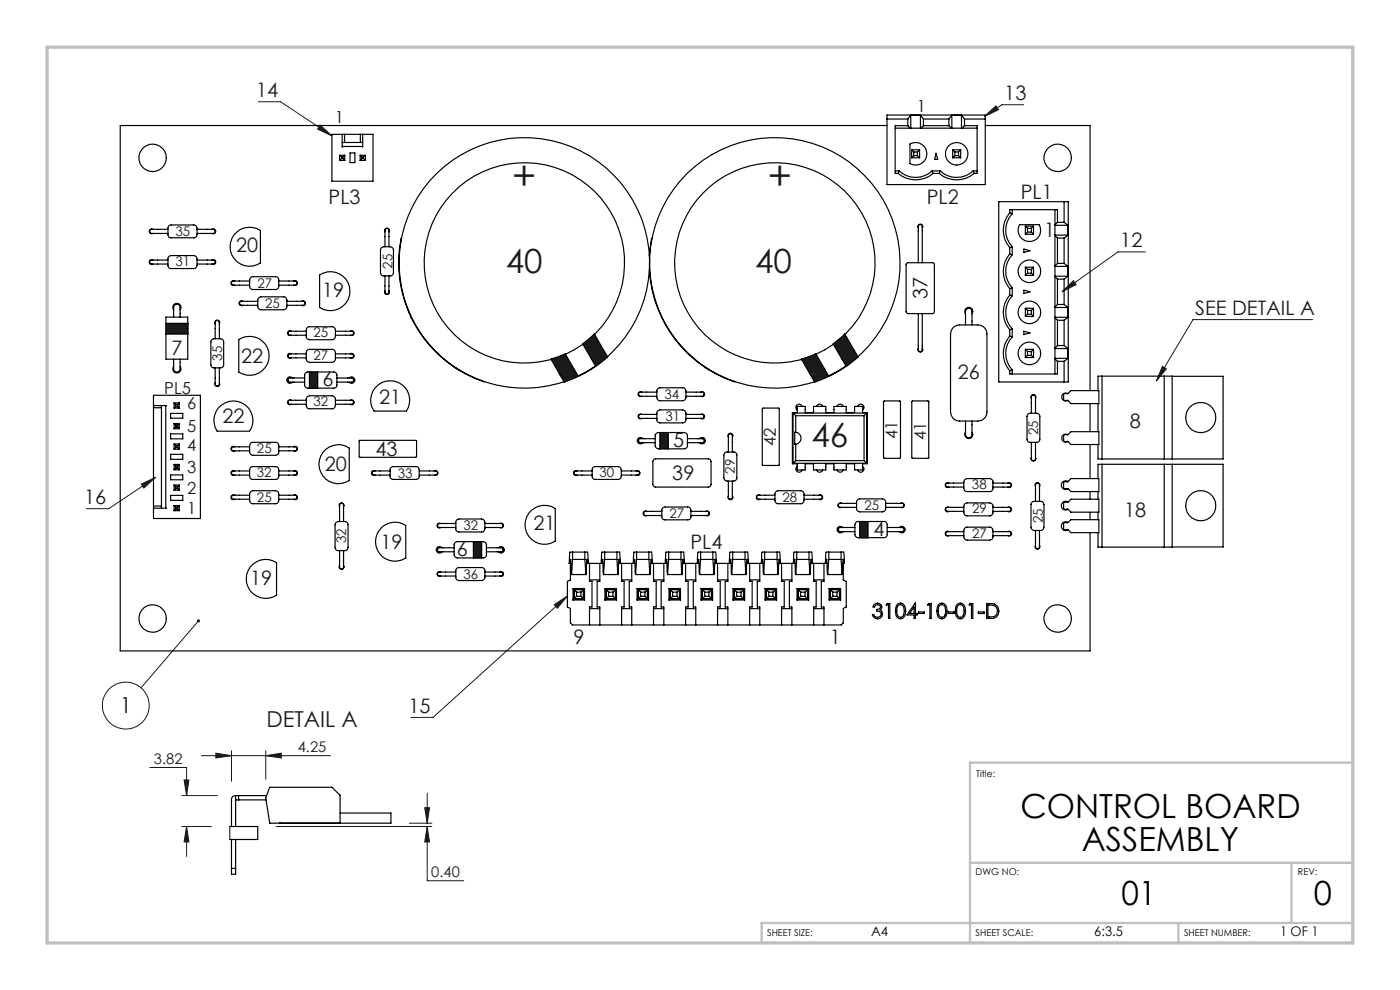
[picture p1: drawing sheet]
<svg xmlns="http://www.w3.org/2000/svg" width="297mm" height="210mm" viewBox="0 0 297 210" stroke-linecap="round" stroke-linejoin="round" font-family="sans-serif">
<g fill="none" stroke="#191924" stroke-width=".21">
<path d="M35.2 68.6h4.7v2.2h-4.7zM37 69.7h1M37.2 69.4l.7 .7M37.5 69.2v1M37.9 69.4l-.7 .7M65.7 78.9h1.7v3.5h-1.7zM66 80.6h1M66.1 80.3l.8 .7M66.5 80.1v1M66.9 80.3l-.8 .7M140 91.7h1.7v3.5h-1.7zM140.4 93.5h1"/>
<path d="M140.5 93.1l.7 .7M140.9 93v1M141.2 93.1l-.7 .7M100.4 114.9h1.8v3.4h-1.8zM100.8 116.6h1M101 116.3l.7 .7M101.3 116.1v1M101.7 116.3l-.7 .7M182.4 110.6h1.7v3.5h-1.7zM182.7 112.4h1.1M182.9 112l.7 .7M183.3 111.8v1"/>
<path d="M183.6 112l-.7 .7"/>
</g>
<path d="M37.5 70.8v-2.2M65.7 80.6h1.7M66.5 82.3v-3.4M140 93.5h1.8M140.9 95.2v-3.5M100.5 116.6h1.7M101.3 114.9v3.4M182.4 112.3h1.7M183.3 114.1v-3.5" fill="none" stroke="#191924" stroke-width=".21" stroke-dasharray="15.2 1.3 1.3 1.3"/>
<path d="M35.2 69.7h4.7" fill="none" stroke="#191924" stroke-width=".21" stroke-dasharray="15.2 1.3 1.3 1.3" stroke-dashoffset="14.8"/>
<g fill="#c0c0c0">
<path d="M9.8 105a.2 .2 0 0 1 .4 0 .2 .2 0 0 1-.4 0zM148.3 10a.2 .2 0 0 1 .4 0 .2 .2 0 0 1-.4 0zM286.8 105a.2 .2 0 0 1 .4 0 .2 .2 0 0 1-.4 0zM148.3 200a.2 .2 0 0 1 .4 0 .2 .2 0 0 1-.4 0z"/>
<path d="M9.8 155a.2 .2 0 0 1 .4 0 .2 .2 0 0 1-.4 0zM286.8 155a.2 .2 0 0 1 .4 0 .2 .2 0 0 1-.4 0zM9.8 105a.2 .2 0 0 1 .4 0 .2 .2 0 0 1-.4 0zM286.8 105a.2 .2 0 0 1 .4 0 .2 .2 0 0 1-.4 0zM9.8 55a.2 .2 0 0 1 .4 0 .2 .2 0 0 1-.4 0zM286.8 55a.2 .2 0 0 1 .4 0 .2 .2 0 0 1-.4 0zM48.3 10a.17 .17 0 0 1 .3 0 .17 .17 0 0 1-.3 0zM48.3 200a.17 .17 0 0 1 .3 0 .17 .17 0 0 1-.3 0zM98.3 10a.2 .2 0 0 1 .4 0 .2 .2 0 0 1-.4 0zM98.3 200a.2 .2 0 0 1 .4 0 .2 .2 0 0 1-.4 0zM148.3 10a.2 .2 0 0 1 .4 0 .2 .2 0 0 1-.4 0zM148.3 200a.2 .2 0 0 1 .4 0 .2 .2 0 0 1-.4 0zM198.3 10a.17 .17 0 0 1 .3 0 .17 .17 0 0 1-.3 0zM198.3 200a.17 .17 0 0 1 .3 0 .17 .17 0 0 1-.3 0zM248.3 10a.2 .2 0 0 1 .4 0 .2 .2 0 0 1-.4 0zM248.3 200a.2 .2 0 0 1 .4 0 .2 .2 0 0 1-.4 0z"/>
</g>
<path d="M287 161.8h-81.2v38.2M205.8 183h81.2M250 195.8v4.2M274 183v12.8M287 195.8h-125.4v4.2" fill="none" stroke="#c0c0c0" stroke-width=".5"/>
<path d="M10 10h277v190h-277z" fill="none" stroke="#c0c0c0" stroke-width=".7"/>
<path d="M170 76.2l1.9 3.3 3.1-1.2-1.9-3.2zM171.9 79.5l.9 1.6 3-1.3-.8-1.5zM178.6 76.2l.9 1.5 2.5-2-.8-1.5zM176.7 72.9l1.9 3.3 2.6-2-2-3.4zM116.9 76.2l1.9 3.3 3-1.2-1.9-3.2zM123.6 72.9l1.9 3.3 2.5-2-1.9-3.4zM125.5 76.2l.9 1.5 2.5-2-.9-1.5zM118.8 79.5l.9 1.6 3-1.3-.9-1.5zM65.7 78.9v3.5h1.7v-3.5zM35.2 68.6v2.2h4.7v-2.2zM100.4 114.9v3.4h1.8v-3.4zM140 91.7v3.5h1.7v-3.5zM182.4 110.6v3.5h1.7v-3.5z" fill-rule="evenodd" fill="#191924"/>
<g fill="none" stroke="#191924" stroke-width=".21">
<path d="M54.8 21.6h4.7l10.9 7.2M67.9 26.6l2.5 2.2-3-1.4zM208.8 24.7l2.5-2.2 .5 .8zM217.2 22.2h-4.7l-3.7 2.5M243 53.4h-5.8l-11.9 8.5M225.3 61.9l2.4-2.4 .6 .9zM246.6 77.7l.8 .5-2.1 2.6zM278.4 67.8h-25.3l-7.8 13M30 102.7l3-1.4-2.5 2.2zM33 101.3l-9.9 6.6h-4.8M42.1 131.7l-12.2 14.2M117.6 128.3l2.8-1.9-2.1 2.6z"/>
<path d="M120.4 126.4l-28.5 25.8h-4.8M45.8 159.8l3.3 .5-3.3 .5zM49.1 159.3v6.4M56.4 159.3v6M31.8 162.8h7.8v6M38.6 175.3h6.2M38.6 168.8h7.5M39.1 165.4h1l-.5 3.4zM39.6 175.3l.5 3.3h-1zM39.6 175.3v6.4M42.8 160.3h27.3M56.4 160.3l3.3-.5v1z"/>
<path d="M58.6 175.3h33M86.8 174.6h4.8M90.1 171.3h1l-.5 3.3zM90.6 175.3l.5 3.3h-1zM90.6 175.3v11.5h7.8M90.6 168.3v6.3"/>
<circle cx="26.7" cy="149.7" r="5"/>
</g>
<g fill="#191924">
<path d="M41.9 131.4l.4 .1-.2 .2 .2-.2a.33 .33 0 0 1 0 .5 .33 .33 0 0 1-.5-.1 .33 .33 0 0 1 .1-.5z"/>
<path d="M225.3 61.9l2.4-2.4 .6 .9zM67.9 26.6l2.5 2.2-3-1.4zM208.8 24.7l2.5-2.2 .5 .8zM117.6 128.3l2.8-1.9-2.1 2.6zM30 102.7l3-1.4-2.5 2.2zM246.6 77.7l.8 .5-2.1 2.6z"/>
<path d="M39.6 175.3l.5 3.3h-1zM39.1 165.4h1l-.5 3.4zM56.4 160.3l3.3-.5v1zM45.8 159.8l3.3 .5-3.3 .5zM90.1 171.3h1l-.5 3.3zM90.6 175.3l.5 3.3h-1z"/>
</g>
<g fill="none" stroke="#000" stroke-width=".25">
<path d="M70.4 28.5h8.7v9.9h-8.7zM72 32.9v1.1M72 32.9h1.1M72 32.9l.5 .5M72 34h1.1M72.5 33.4h.2M72.5 33.6l-.5 .4M72.5 33.6h.2M72.5 33.4v.2M72.6 28.5v2.7M72.6 30.2h4.3M72.6 31.1h4.3"/>
<path d="M72.7 33.6l.4 .4M72.7 33.4v.2M73.1 28.5v1.7M73.1 32.9l-.4 .5M73.1 32.9v1.1M74.3 32.4h1v2.1h-1zM76.4 32.9v1.1M76.4 32.9l.4 .5M76.4 32.9h1.1M76.4 34h1.1M76.4 28.5v1.7M76.8 33.6l-.4 .4"/>
<path d="M76.8 33.4h.3M76.8 33.6h.3M76.8 33.4v.2M76.9 28.5v2.7M77.1 33.6l.4 .4M77.1 33.4v.2M77.5 32.9v1.1M77.5 32.9l-.4 .5M188.2 25.3h4.4M188.2 24.4h20.8v14.7h-20.8zM188.2 26.6h-162.7v111.5h205.7v-25.1M189.9 27.2h17.4"/>
<path d="M189.9 36.3h.8M190.5 36.8a5.7 5.7 0 0 0 7.4 0M190.7 36.3a5.1 5.1 0 0 0 7 0M190.7 36.3l-.2 .5M192.6 26.7h-2.7v10.1h.6M192.6 25.3v1.4M192.6 26.7l.5 .5M193 30.5a2.4 2.4 0 0 1 3.6 2.1 2.4 2.4 0 0 1-3.6 2.1zM193.2 24.4l-.6 .9M193.2 24.4v2.8M193.2 24.4h2.1M193.4 33.5h1.7"/>
<path d="M193.4 31.8l.5 .4M193.4 31.8v1.7M193.4 31.8h1.7M193.9 32.2h.7M193.9 33h.7M193.9 33l-.5 .5M193.9 32.2v.8M194.6 33l.5 .5M194.6 32.2v.8M195.1 31.8l-.5 .4M195.1 31.8v1.7M195.3 24.4v2.8"/>
<path d="M195.3 24.4l.6 .9M195.9 26.7h5.4M195.9 25.3h5.4M195.9 25.3v1.4M195.9 26.7l-.6 .5M197.7 36.3h1.8M197.7 36.3l.2 .5M197.9 36.8h1.3M198.6 32.5l.3 1.3h-.6zM199.2 36.8a5.7 5.7 0 0 0 7.5 0M199.5 36.3a5.1 5.1 0 0 0 6.9 0M199.5 36.3l-.3 .5"/>
<path d="M201.3 25.3v1.4M201.3 26.7l.6 .5M201.9 24.4v2.8M201.9 24.4l-.6 .9M201.9 24.4h2.1M202.1 31.8l.5 .4M202.1 33.5h1.7M202.1 31.8h1.7M202.1 31.8v1.7M202.6 32.2v.8M202.6 32.2h.7M202.6 33h.7"/>
<path d="M202.6 33l-.5 .5M203.3 32.2v.8M203.3 33l.5 .5M203.8 31.8l-.5 .4M203.8 31.8v1.7M204 24.4v2.8M204 24.4l.6 .9M204.6 26.7l-.6 .5M204.6 26.7h2.7v10.1h-.6M204.6 25.3v1.4M204.6 25.3h4.4M206.4 36.3l.3 .5"/>
<path d="M206.4 36.3h.9M209 26.6h22.2v56.3M32.5 55.2a.52 .52 0 0 0-.9 .4 .52 .52 0 0 0 .9 .4M32.5 48.6a.53 .53 0 0 0-.9 .5 .53 .53 0 0 0 .9 .4M35.6 48.6h-3a.53 .53 0 0 0-.9 .5 .53 .53 0 0 0 .9 .4h3M35.6 55.2h-3a.48 .48 0 0 0-.8 .2 .48 .48 0 0 0 .4 .6h3.4M35.8 47.9l.4-.2h4.9a1 1 0 0 1 .7 1.4v.7a.66 .66 0 0 1-.7 .6h-4.8a.97 .97 0 0 1-.7-1.3v-.8zM35.8 54.4l.5-.2h4.8a1.05 1.05 0 0 1 .7 1.4v.7a.73 .73 0 0 1-.7 .7h-4.8a1 1 0 0 1-.7-1.4v-.8zM41.8 48.6h2.7a.78 .78 0 0 1 1.1 .6 1.98 1.98 0 0 1-1.6 .3h-2.2M41.8 55.2h2.9a.67 .67 0 0 1 .9 .6l-.4 .2h-3.4M44.9 48.6a.53 .53 0 0 1 .9 .5 .53 .53 0 0 1-.9 .4M44.9 55.2a.52 .52 0 0 1 .9 .4 .52 .52 0 0 1-.9 .4"/>
<path d="M49.6 49.8a4.2 4.2 0 0 1 5.6-.9v6.9a4.2 4.2 0 0 1-5.3-.6 4.2 4.2 0 0 1-.3-5.4zM49.8 59.6a.53 .53 0 0 0-.8 .5 .53 .53 0 0 0 .8 .4M53 59.6h-2.9a.67 .67 0 0 0-1 .6l.4 .3h3.5M53.2 58.9l.3-.2h5a.95 .95 0 0 1 .6 1.3v.7a.64 .64 0 0 1-.6 .7h-4.8a1.02 1.02 0 0 1-.7-1.4v-.6zM59.1 59.6h3.1a.53 .53 0 0 1 .8 .5 .53 .53 0 0 1-.8 .4h-3.1M62.3 59.6a.53 .53 0 0 1 .8 .5 .53 .53 0 0 1-.8 .4M67.8 58.3a4.1 4.1 0 0 1 6.4 3.5 4.1 4.1 0 0 1-6.4 3.4zM80.8 52.7a2.7 2.7 0 0 1 2.6 0l.1 5.1a1 1 0 0 1-1.4 .7h-.6a.7 .7 0 0 1-.8-.7zM81.7 58.5v3.1a.47 .47 0 0 0 .2 .7 .47 .47 0 0 0 .6-.4v-3.4M81.7 52.3v-2.8a.71 .71 0 0 1 .6-1l.2 .4v3.4M81.7 49.2a.52 .52 0 0 1 .4-.8 .52 .52 0 0 1 .4 .8M85.2 50.5a26.3 26.3 0 0 0 17.6 30.5"/>
<path d="M137.8 57.3a26.4 26.4 0 0 0 18.1 23.7M138.3 50.5l-.5 3.7M192.3 55.9l.2-.2 5.6 .1 .1 10.4-.2 .3h-5.3l-.4-.2zM194.8 55.7v-7.4a.47 .47 0 0 1 .4-.7 .47 .47 0 0 1 .5 .7v7.4M194.8 48.3a.5 .5 0 0 1 .4-.8 .5 .5 0 0 1 .5 .8M211.9 42.8h14.7v38.2h-14.7zM214.2 45.1a5.6 5.6 0 0 0 0 7.4M214.2 53.9a5.6 5.6 0 0 0 0 7.3M214.2 45.1v-.6h10.1v2.7M214.2 52.5v1.4M214.2 45.1l.5 .3M214.2 53.9l.5 .1"/>
<path d="M214.7 54a5.2 5.2 0 0 0 0 7.1M214.7 45.4a5.1 5.1 0 0 0 0 6.9M214.7 44.5v.9M214.7 52.3v1.7M214.7 52.3l-.5 .2M216.3 47.7h4.2a2.4 2.4 0 0 1-2.1 3.5 2.4 2.4 0 0 1-2.1-3.5zM217.2 52.8l1.3 .4-1.3 .3zM217.5 48v1.7M217.5 56.7v1.7M217.5 56.7l.5 .4M217.5 56.7h1.8M217.5 48l.5 .4"/>
<path d="M217.5 48h1.8M217.5 58.4h1.8M217.5 49.7h1.8M218 48.4v.8M218 57.1v.9M218 58h.8M218 57.1h.8M218 58l-.5 .4M218 49.2h.8M218 48.4h.8M218 49.2l-.5 .5M218.8 48.4v.8"/>
<path d="M218.8 57.1v.9M218.8 58l.5 .4M218.8 49.2l.5 .5M219.3 48v1.7M219.3 56.7v1.7M219.3 56.7l-.5 .4M219.3 48l-.5 .4M223.8 44.5v34.8M223.8 49.9l.5 .6M223.8 49.9h2.8M223.8 56.5h2.8M223.8 58.7l.5 .5"/>
<path d="M223.8 58.6h2.8M223.8 47.8h2.8M224.3 47.2h1.4M224.3 50.5v5.4M224.3 59.2v5.4M224.3 50.5h1.4M224.3 55.9l-.5 .5M224.3 55.9h1.4M224.3 59.2h1.4M224.3 47.2l-.5 .5M225.7 42.8v4.4M225.7 50.5v5.4"/>
<path d="M225.7 59.2v5.4M225.7 55.9l.9 .6M225.7 47.2l.9 .6M226.6 47.8v2.1M226.6 56.5v2.1M226.6 58.6l-.9 .6M226.6 49.9l-.9 .6M35.2 68.6h4.7v2.2h-4.7M36.8 76.2v1.4a1.05 1.05 0 0 0 .7 1.3 1.2 1.2 0 0 0 .7-1.5v-1.2M36.8 67.3v-1.5a1.05 1.05 0 0 1 .7-1.3 1.2 1.2 0 0 1 .7 1.5v1.3M36.8 77.7a.86 .86 0 0 0 .1 1.2 .86 .86 0 0 0 1.2 0 .86 .86 0 0 0 .1-1.2M36.8 65.7a.86 .86 0 0 1 .1-1.1 .86 .86 0 0 1 1.2 0 .86 .86 0 0 1 .1 1.1"/>
<path d="M39.8 68.6v-1.3h-4.6v8.9h4.6v-5.4M44.9 72.1l.5-.2a2.26 2.26 0 0 1 2 .4v5.1a.95 .95 0 0 1-1.3 .6h-.7a.64 .64 0 0 1-.7-.6v-5zM45.6 78v3.1a.53 .53 0 0 0 .5 .8 .53 .53 0 0 0 .4-.8v-3.1M45.6 71.9v-2.7a.82 .82 0 0 1 .6-1.2 2.11 2.11 0 0 1 .3 1.7v2.2M45.6 68.7a.53 .53 0 0 1 .5-.8 .53 .53 0 0 1 .4 .8M50.7 72a4.1 4.1 0 0 1 6.4 3.5 4.1 4.1 0 0 1-6.4 3.4zM51.5 63.9a.5 .5 0 0 0-.8 .4 .5 .5 0 0 0 .8 .5M54.7 63.9h-3.1a.47 .47 0 0 0-.7 .2 .47 .47 0 0 0 .4 .7h3.4M54.9 63.2l.3-.2h5a1 1 0 0 1 .7 1.3v.7a.69 .69 0 0 1-.7 .7h-4.8a1 1 0 0 1-.7-1.4v-.8zM60.9 63.9h3a.52 .52 0 0 1 .8 .4 .52 .52 0 0 1-.8 .5h-3M61.8 75.1a.52 .52 0 0 0-.8 .4 .52 .52 0 0 0 .8 .4M61.8 70.3a.52 .52 0 0 0-.8 .4 .52 .52 0 0 0 .8 .4"/>
<path d="M64 63.9a.5 .5 0 0 1 .8 .4 .5 .5 0 0 1-.8 .5M65 75.1h-3.1a.5 .5 0 0 0-.7 .1 .5 .5 0 0 0 .1 .7h3.7M65 70.3h-3.1a.5 .5 0 0 0-.7 .1 .5 .5 0 0 0 .1 .7h3.7M65.2 74.3l.3-.2h4.9a1.05 1.05 0 0 1 .8 1.4v.7a.72 .72 0 0 1-.8 .7h-4.7a1 1 0 0 1-.7-1.4v-.8zM65.2 69.5l.3-.2h4.9a1.05 1.05 0 0 1 .8 1.4v.7a.72 .72 0 0 1-.8 .7h-4.7a1 1 0 0 1-.7-1.4v-.8zM65.7 78.9v3.5h1.7v-3.5M71.2 75.1h2.8a.76 .76 0 0 1 1 .4 .9 .9 0 0 1-1.2 .4h-2.6M71.2 70.3h2.8a.76 .76 0 0 1 1 .4 .9 .9 0 0 1-1.2 .4h-2.6M74.3 75.1a.52 .52 0 0 1 .8 .4 .52 .52 0 0 1-.8 .4M74.3 70.3a.52 .52 0 0 1 .8 .4 .52 .52 0 0 1-.8 .4M81.7 61.7a.5 .5 0 0 0 .4 .8 .5 .5 0 0 0 .4-.8M87.2 67.3l-.1 .1"/>
<path d="M96.3 77.8l1.1 .8M116.9 76.2l3-1.1 2.8 4.7-3 1.3zM123.6 72.9l2.5-2.1 2.8 4.9-2.5 2zM123.6 73l-1.8 1.2-1.8 .9M126.1 70.9a21.3 21.3 0 0 0-5.9-34.4 21.3 21.3 0 0 0-30.2 17.5 21.3 21.3 0 0 0 26.9 22.3M126.3 77.6l-3.7 2.2M126.4 77.7l-3.7 2.1M128.9 75.7a26.6 26.6 0 0 0-5.9-43.8 26.6 26.6 0 0 0-38.3 22.1 26.6 26.6 0 0 0 34.9 27M140.4 67.3l-.1 .1M149.4 77.8l1.2 .8M170 76.2l3.1-1.1 2.7 4.7-3 1.3zM176.7 72.9l2.5-2.1 2.8 4.9-2.5 2z"/>
<path d="M176.8 73l-1.8 1.2-1.9 .9M179.3 70.9a21.3 21.3 0 0 0-5.9-34.4 21.3 21.3 0 0 0-30.2 17.5 21.3 21.3 0 0 0 26.9 22.3M179.5 77.6l-3.7 2.2M179.5 77.7l-3.7 2.1M182 75.7a26.6 26.6 0 0 0-6-43.8 26.6 26.6 0 0 0-38.2 22.1 26.6 26.6 0 0 0 35 27M194.8 66.5v7.4a.47 .47 0 0 0 .4 .7 .47 .47 0 0 0 .5-.7v-7.4M194.8 73.9a.5 .5 0 0 0 .4 .8 .5 .5 0 0 0 .5-.8M202.2 69.5a3.5 3.5 0 0 1 2.6-.6h1.8a2.18 2.18 0 0 1 2.8 1.9v16.6a2.18 2.18 0 0 1-2.8 1.9h-2.1a2.19 2.19 0 0 1-2.9-1.9v-16.6l.2-.7zM204.8 68.9v-2a1.26 1.26 0 0 1 .7-1.5 1.07 1.07 0 0 1 .7 1.3v2.2M204.8 66.6a.86 .86 0 0 1 .1-1.2 .86 .86 0 0 1 1.2 0 .86 .86 0 0 1 .1 1.2M214.2 62.6a5.6 5.6 0 0 0 0 7.3M214.2 71.3a5.6 5.6 0 0 0 0 7.4"/>
<path d="M214.2 61.2v1.4M214.2 69.9v1.4M214.2 62.6l.5 .2M214.2 71.3l.5 .2M214.7 62.8a5.1 5.1 0 0 0 0 6.9M214.7 71.5a5.1 5.1 0 0 0 0 6.9M214.7 61.1v1.7M214.7 69.7v1.8M214.7 78.4v.9M214.7 78.4l-.5 .3M214.7 61.1l-.5 .1M214.7 69.7l-.5 .2"/>
<path d="M217.2 61.6l1.3 .3-1.3 .4zM217.2 70.3l1.3 .3-1.3 .4zM217.5 74.1h1.8M217.5 65.4v1.7M217.5 74.1v1.7M217.5 65.4l.5 .5M217.5 65.4h1.8M217.5 74.1l.5 .5M217.5 67.1h1.8M217.5 75.8h1.8M218 66.7h.8M218 65.9v.8"/>
<path d="M218 74.6v.8M218 65.9h.8M218 66.7l-.5 .4M218 75.4l-.5 .4M218 74.6h.8M218 75.4h.8M218.8 65.9v.8M218.8 74.6v.8M218.8 66.7l.5 .4M218.8 75.4l.5 .4M219.3 65.4l-.5 .5M219.3 74.1l-.5 .5"/>
<path d="M219.3 65.4v1.7M219.3 74.1v1.7M223.8 76.1l.5 .6M223.8 76h2.8M223.8 73.9h2.8M223.8 65.2h2.8M223.8 67.4l.5 .5M223.8 67.3h2.8M224.3 67.9v5.4M224.3 76.7v2.6h-10.1v-.6M224.3 76.7h1.4M224.3 73.3l-.5 .6"/>
<path d="M224.3 73.3h1.4M224.3 64.6l-.5 .5M224.3 64.6h1.4M224.3 67.9h1.4M225.7 67.9v5.4M225.7 76.7v4.3M225.7 73.3l.9 .6M225.7 64.6l.9 .6M226.6 76l-.9 .7M226.6 65.2v2.1M226.6 73.9v2.1M226.6 67.3l-.9 .6"/>
<path d="M233.8 79.8v17.6M247 79.8v17.6M248.7 79.8h10.8v17.6h-26.6v-3.1M32.6 83.8h9.9v26.2h-9.9zM32.6 86.5h1.7M32.6 86h2.7M34.3 86v21.8M35.2 86v21.8M36.2 87.7h2.6v1h-2.6zM36.2 92h2.6v1.1h-2.6zM36.2 96.4h2.6v1h-2.6zM36.9 86.6h1.1"/>
<path d="M36.9 98.5l.4 .4M36.9 98.5h1.1M36.9 89.8l.4 .4M36.9 89.8h1.1M36.9 94.2l.4 .3M36.9 94.2h1.1M36.9 85.5l.4 .3M36.9 85.5h1.1M36.9 90.9h1.1M36.9 95.3h1.1M36.9 99.7h1.1M36.9 85.5v1.1"/>
<path d="M36.9 89.8v1.1M36.9 94.2v1.1M36.9 98.5v1.2M37.3 86.2h.4M37.3 85.8v.4M37.3 90.2v.4M37.3 94.5v.4M37.3 98.9v.4M37.3 94.5h.4M37.3 94.9h.4M37.3 86.2l-.4 .4M37.3 98.9h.4"/>
<path d="M37.3 90.2h.4M37.3 94.9l-.4 .4M37.3 99.3h.4M37.3 85.8h.4M37.3 90.6h.4M37.3 90.6l-.4 .3M37.3 99.3l-.4 .4M37.7 85.8v.4M37.7 90.2v.4M37.7 94.5v.4M37.7 98.9v.4M37.7 90.6l.3 .3"/>
<path d="M37.7 86.2l.3 .4M37.7 99.3l.3 .4M37.7 94.9l.3 .4M38 85.5v1.1M38 89.8v1.1M38 94.2v1.1M38 98.5v1.2M38 89.8l-.3 .4M38 98.5l-.3 .4M38 94.2l-.3 .3M38 85.5l-.3 .3M45.6 81.2a.51 .51 0 0 0 .5 .8 .51 .51 0 0 0 .4-.8"/>
<path d="M46.4 86.5a4.1 4.1 0 0 1 5.6-.6 4.1 4.1 0 0 1 1 5.6h-6.9a4.1 4.1 0 0 1 .3-5zM49.8 94.8a.52 .52 0 0 0-.8 .4 .52 .52 0 0 0 .8 .4M49.8 99.9a.53 .53 0 0 0-.8 .4 .53 .53 0 0 0 .8 .5M53 99.9h-2.9a.67 .67 0 0 0-1 .6l.4 .3h3.5M53 94.8h-2.9a.76 .76 0 0 0-1 .4 .9 .9 0 0 0 1.2 .4h2.7M53.2 99.2l.3-.2h5a.95 .95 0 0 1 .6 1.3v.7a.64 .64 0 0 1-.6 .7h-4.8a1.02 1.02 0 0 1-.7-1.4v-.6zM53.2 94l.3-.2h5a.97 .97 0 0 1 .6 1.4v.6a.7 .7 0 0 1-.6 .8h-4.8a1.05 1.05 0 0 1-.7-1.4v-.7zM59.1 99.9h3.1a.53 .53 0 0 1 .8 .4 .53 .53 0 0 1-.8 .5h-3.1M59.1 94.8h3.1a.49 .49 0 0 1 .7 .1 .49 .49 0 0 1-.1 .7h-3.7M61.8 84.9a.52 .52 0 0 0-.8 .4 .52 .52 0 0 0 .8 .5M62.1 80.2a.7 .7 0 0 0-1.1-.1 .7 .7 0 0 0 0 1 .7 .7 0 0 0 1.1 0M62.3 94.8a.52 .52 0 0 1 .8 .4 .52 .52 0 0 1-.8 .4"/>
<path d="M62.3 99.9a.53 .53 0 0 1 .8 .4 .53 .53 0 0 1-.8 .5M64.6 80.2h-2.7a.53 .53 0 0 0-.8 .4 .53 .53 0 0 0 .8 .5h2.7M65 84.9h-3.1a.52 .52 0 0 0-.8 .4 .52 .52 0 0 0 .8 .5h3.1M65.2 84.2l.5-.2h4.7a1.05 1.05 0 0 1 .8 1.3v.7a.73 .73 0 0 1-.8 .7h-4.7a1 1 0 0 1-.7-1.4v-.8zM65.7 82.3a.9 .9 0 0 1-1-.3 .9 .9 0 0 1-.1-1v-.4a1.69 1.69 0 0 1 .3-1.6l5.9-.1a.9 .9 0 0 1 .7 1.3v.8a.91 .91 0 0 1-.7 1.3h-3.4M69.1 95.3a4.1 4.1 0 0 1 5-.3v6.9a4.1 4.1 0 0 1-5.6-1 4.1 4.1 0 0 1 .6-5.6zM71.2 84.9h2.8a.67 .67 0 0 1 1 .6l-.4 .3h-3.4M71.5 80.2h2.7a.53 .53 0 0 1 .8 .4 .53 .53 0 0 1-.8 .5h-2.7M74 80.2a.7 .7 0 0 1 1.1-.1 .7 .7 0 0 1 0 1 .7 .7 0 0 1-1.1 0M74.3 84.9a.52 .52 0 0 1 .8 .4 .52 .52 0 0 1-.8 .5M76.2 93.4h12.1l.1 3.5-.2 .1h-11.9l-.1-.1zM79.6 99.9a.51 .51 0 0 0-.8 .4 .51 .51 0 0 0 .8 .5"/>
<path d="M79.6 82.2a4.1 4.1 0 0 1 5.7-.6 4.1 4.1 0 0 1 .9 5.6h-6.9a4.1 4.1 0 0 1 .3-5zM82.8 99.9h-3.1a.53 .53 0 0 0-.8 .4 .53 .53 0 0 0 .8 .5h3.1M82.9 99.3l.4-.3h4.9a.95 .95 0 0 1 .7 1.3v.7a.64 .64 0 0 1-.7 .7h-4.8a.97 .97 0 0 1-.6-1.4zM88.9 99.9h3.1a.53 .53 0 0 1 .8 .4 .53 .53 0 0 1-.8 .5h-3.1M92.1 99.9a.51 .51 0 0 1 .8 .4 .51 .51 0 0 1-.8 .5M122.4 99.9a.51 .51 0 0 0-.7 .4 .51 .51 0 0 0 .7 .5M125.6 99.9h-3a.53 .53 0 0 0-.9 .4 .53 .53 0 0 0 .9 .5h3M125.8 99.2l.4-.2h4.9a1 1 0 0 1 .7 1.3v.7a.64 .64 0 0 1-.7 .7h-4.8a.97 .97 0 0 1-.7-1.4v-.8zM131.8 99.9h2.6a.82 .82 0 0 1 1.2 .6 2.11 2.11 0 0 1-1.7 .3h-2.1M134.9 99.9a.53 .53 0 0 1 .8 .4 .53 .53 0 0 1-.8 .5M136.2 87.9a.52 .52 0 0 0-.8 .4 .52 .52 0 0 0 .8 .5M136.2 83.2a.53 .53 0 0 0-.8 .4 .53 .53 0 0 0 .8 .5"/>
<path d="M136.4 93.1a.69 .69 0 0 0-1-.1 .69 .69 0 0 0 0 1 .69 .69 0 0 0 1-.1M138.7 97.4l11.5-.1a.6 .6 0 0 1 .6 .6v4.8a.6 .6 0 0 1-.6 .6h-11.1a.6 .6 0 0 1-.6-.6v-4.9zM139 93.1h-2.7a.5 .5 0 0 0-.7 .1 .5 .5 0 0 0 .1 .7h3.3M139.2 92l.5-.3h5.5a.92 .92 0 0 1 .6 1.4v.8a.93 .93 0 0 1-.6 1.3h-5.5a.92 .92 0 0 1-.7-1.3v-1.6zM139.3 83.2h-3a.53 .53 0 0 0-.8 .4 .53 .53 0 0 0 .8 .5h3M139.3 87.9h-3a.52 .52 0 0 0-.8 .4 .52 .52 0 0 0 .8 .5h3M139.5 82.4l.4-.1h4.9a1.02 1.02 0 0 1 .7 1.3v.7a.72 .72 0 0 1-.7 .7h-4.8a1 1 0 0 1-.7-1.4v-.8zM139.5 87.2l.5-.2h4.8a1.05 1.05 0 0 1 .7 1.3v.7a.71 .71 0 0 1-.7 .7h-4.8a.97 .97 0 0 1-.7-1.4v-.8zM140 91.7v3.5M141.7 91.7v3.5M145.5 83.2h2.9a.67 .67 0 0 1 .9 .6l-.4 .3h-3.4M145.5 87.9h2.9a.67 .67 0 0 1 .9 .6l-.2 .3h-3.6"/>
<path d="M145.8 93.1h2.8a.5 .5 0 0 1 .6 .1 .5 .5 0 0 1-.1 .7h-3.3M148.4 93.1a.69 .69 0 0 1 1-.1 .69 .69 0 0 1 0 1 .69 .69 0 0 1-1-.1M148.7 87.9a.52 .52 0 0 1 .8 .4 .52 .52 0 0 1-.8 .5M148.7 83.2a.53 .53 0 0 1 .8 .4 .53 .53 0 0 1-.8 .5M153.8 96.1l.5-.2a2.82 2.82 0 0 1 1.9 .3l.1 5.1a1.02 1.02 0 0 1-1.4 .8h-.6a.72 .72 0 0 1-.7-.8v-4.8zM154.5 95.9v-3.1a.52 .52 0 0 1 .4-.8 .52 .52 0 0 1 .5 .8v3.1M154.5 92.7a.52 .52 0 0 1 .4-.8 .52 .52 0 0 1 .5 .8M161.8 86.6l3.5 .1-.1 12-3.5-.1zM168.2 87.6v10.7M168.2 87.6l.6 .6M168.2 98.3h15.7M168.2 87.6h15.7"/>
<path d="M168.8 91.7h-.2v2.5h.2M168.8 91.7a1.28 1.28 0 0 1 1.1 1.2 1.28 1.28 0 0 1-1.1 1.3M168.8 88.2v3.5M168.8 94.2v3.5M168.8 97.7l-.6 .6M168.8 97.7h14.5M168.8 88.2h14.5M169.1 98.9a.69 .69 0 0 0 0 1.1 .69 .69 0 0 0 1.1-.3M169.1 86.2h1.7v1.3h1.8v-1.3h2.6v1.3h1.7v-1.3h2.6v1.3h1.8v-1.3h1.7v1.3h1v10.9h-1v1.3h-1.7v-1.3h-1.8v1.3h-2.6v-1.3h-1.7v1.3h-2.6v-1.3h-1.8v1.3h-1.7v-1.3h-1v-10.9h1zM170.2 86.2a.69 .69 0 0 0-1.1-.3 .69 .69 0 0 0 0 1.1M173.2 86.2a.68 .68 0 0 1 .7-.5 .68 .68 0 0 1 .6 .5M173.2 99.7a.68 .68 0 0 0 .7 .5 .68 .68 0 0 0 .6-.5"/>
<path d="M177.6 86.2a.68 .68 0 0 1 .6-.5 .68 .68 0 0 1 .7 .5M177.6 99.7a.68 .68 0 0 0 .6 .5 .68 .68 0 0 0 .7-.5M181.9 86.2a.69 .69 0 0 1 1.1-.3 .69 .69 0 0 1 0 1.1M183 98.9a.69 .69 0 0 1 0 1.1 .69 .69 0 0 1-1.1-.3M183.3 97.7l.6 .6M183.3 88.2v9.5M183.9 87.6l-.6 .6M183.9 87.6v10.7M187.5 85l3.5 .2v11.9l-.1 .1h-3.3l-.2-.1zM193.5 85l3.5 .2v11.9l-.1 .1h-3.3l-.2-.1zM204.8 89.3v2a1.28 1.28 0 0 0 .7 1.6 1.07 1.07 0 0 0 .7-1.3v-2.3M204.8 91.7a.85 .85 0 0 0 .7 1.3 .85 .85 0 0 0 .7-1.3"/>
<path d="M218.1 87.9l.5-.2a2.26 2.26 0 0 1 2 .4v5.1a.95 .95 0 0 1-1.3 .6h-.7a.64 .64 0 0 1-.7-.6v-5zM218.8 93.8v3.1a.53 .53 0 0 0 .4 .8 .53 .53 0 0 0 .5-.8v-3.1M218.8 87.7v-2.7a.82 .82 0 0 1 .6-1.2 2.11 2.11 0 0 1 .3 1.7v2.2M218.8 84.5a.53 .53 0 0 1 .4-.8 .53 .53 0 0 1 .5 .8M218.8 97a.53 .53 0 0 0 .4 .8 .53 .53 0 0 0 .5-.8M226.6 92.2a.85 .85 0 0 0-1.4 .7 .85 .85 0 0 0 1.4 .8M226.6 83.5a.85 .85 0 0 0-1.4 .7 .85 .85 0 0 0 1.4 .7M226.6 92.2h-1v1.5h1M226.6 83.5h-1v1.4h1M226.6 83.5l.6-.6h5.9v2.7h-5.9l-.6-.7M226.6 92.2l.6-.6h5.9v2.7h-5.9l-.6-.6M231.2 85.6v6"/>
<path d="M231.2 94.3v7.2M232.9 82.9v-3.1h15.8v17.6M232.9 85.6v6M233.8 98.5v17.6M247 98.5v17.6M248.7 98.5v17.6M32.6 107.3h1.7M32.6 107.8h2.7M36.2 100.7h2.6v1.1h-2.6zM36.2 105.1h2.6v1h-2.6zM36.9 102.9l.4 .3M36.9 104h1.1"/>
<path d="M36.9 107.2l.4 .4M36.9 107.2h1.1M36.9 108.3h1.1M36.9 102.9h1.1M36.9 102.9v1.1M36.9 107.2v1.1M37.3 107.6h.4M37.3 108h.4M37.3 103.6h.4M37.3 103.2v.4M37.3 107.6v.4M37.3 103.6l-.4 .4"/>
<path d="M37.3 108l-.4 .3M37.3 103.2h.4M37.7 103.2v.4M37.7 107.6v.4M37.7 103.6l.3 .4M37.7 108l.3 .3M38 102.9v1.1M38 107.2v1.1M38 102.9l-.3 .3M38 107.2l-.3 .4M49.8 105a.52 .52 0 0 0-.8 .5 .52 .52 0 0 0 .8 .4M53 105h-2.9a.67 .67 0 0 0-1 .6l.4 .3h3.5"/>
<path d="M53.2 104.3l.5-.2h4.8a1 1 0 0 1 .6 1.4v.5a.7 .7 0 0 1-.6 .8h-4.8a1.05 1.05 0 0 1-.7-1.3v-.7zM59.1 105h3.1a.52 .52 0 0 1 .8 .5 .52 .52 0 0 1-.8 .4h-3.1M62.3 105a.52 .52 0 0 1 .8 .5 .52 .52 0 0 1-.8 .4M71.3 110.8l.5-.2a2.15 2.15 0 0 1 2 .4v5.1a1 1 0 0 1-1.3 .7h-.6a.7 .7 0 0 1-.8-.7v-4.9zM72 110.6v-3a.5 .5 0 0 1 .5-.8 .5 .5 0 0 1 .4 .8v3M72 116.8v3.1a.5 .5 0 0 0 .2 .6 .5 .5 0 0 0 .6-.1l.1-3.6M72 107.5a.52 .52 0 0 1 .5-.8 .52 .52 0 0 1 .4 .8M72 120a.52 .52 0 0 0 .5 .8 .52 .52 0 0 0 .4-.8M81.1 111.8a4.1 4.1 0 0 1 5-.3v6.8a4.1 4.1 0 0 1-5.6-.9 4.1 4.1 0 0 1 .6-5.6zM93.5 111a.52 .52 0 0 0-.8 .5 .52 .52 0 0 0 .8 .4M93.8 116.2a.69 .69 0 0 0-1-.1 .69 .69 0 0 0 0 1 .69 .69 0 0 0 1-.1M96.3 116.2h-2.7a.5 .5 0 0 0-.6 .1 .5 .5 0 0 0 .1 .7h3.2"/>
<path d="M96.4 115.2l.6-.3h5.5a.92 .92 0 0 1 .7 1.3v.8a.93 .93 0 0 1-.7 1.3h-5.5a.92 .92 0 0 1-.7-1.3zM96.7 111h-3.1a.52 .52 0 0 0-.8 .5 .52 .52 0 0 0 .8 .4h3.1M96.9 110.3l.5-.2h4.8a1.05 1.05 0 0 1 .7 1.4v.6a.71 .71 0 0 1-.7 .7h-4.8a.97 .97 0 0 1-.7-1.3v-.8zM100.4 114.9v3.4M102.2 114.9v3.4M102.9 111h3a.5 .5 0 0 1 .8 .5 .5 .5 0 0 1-.8 .4h-3M103.2 116.2h2.7a.5 .5 0 0 1 .7 .1 .5 .5 0 0 1-.1 .7h-3.3M105.8 116.2a.69 .69 0 0 1 1-.1 .69 .69 0 0 1 0 1 .69 .69 0 0 1-1-.1M106 111a.52 .52 0 0 1 .8 .5 .52 .52 0 0 1-.8 .4M112.8 108.2a4.2 4.2 0 0 1 5-.3v6.9a4.1 4.1 0 0 1-5.6-1 4.1 4.1 0 0 1 .6-5.6zM121 119.5v3.5l-.6 .3v5.5l.6 .3v3l.5 .5h56.9l.5-.5v-3l.6-.3v-5.5l-.6-.3v-3.5M121.1 119.5h-.4l.2-2.4h3.7l.2 2.4"/>
<path d="M121.5 118.7l-.3 3.2-.1-3.2h-.2l-.1 .8M121.5 118.7h2.6M121.5 117.1v1.6M124.1 118.7l.2 3.2 .2-3.2h.2v.8M124.1 117.1v1.6M124.4 119.5h3.5M125.1 119.5v3.8h.5v5.5h-.5v3.8M127.2 119.5v3.8h-.5v5.5h.5v3.8M127.5 119.5l.2-2.4h3.7l.2 2.4M128.3 118.7l-.3 3.2-.1-3.2h-.2l-.1 .8M128.3 118.7h2.6M128.3 117.1v1.6"/>
<path d="M130.9 118.7l.2 3.2 .2-3.2h.1l.1 .8M130.9 117.1v1.6M131.2 119.5h3.5M131.9 119.5v3.8h.5v5.5h-.5v3.8M134 119.5v3.8h-.5v5.5h.5v3.8M134.3 119.5l.2-2.4h3.7l.2 2.4M135 118.7l-.2 3.2-.1-3.2h-.2l-.1 .8M135 118.7h2.7M135 117.1v1.6M137.2 108.5a.53 .53 0 0 0-.8 .4 .53 .53 0 0 0 .8 .5M137.7 118.7l.2 3.2 .2-3.2h.2v.8M137.7 117.1v1.6"/>
<path d="M138 119.5h3.5M138.6 119.5v3.8h.6v5.5h-.6v3.8M140.4 108.5h-3.1a.53 .53 0 0 0-.8 .4 .53 .53 0 0 0 .8 .5h3.1M140.6 107.7l.3-.1h5a1 1 0 0 1 .7 1.3v.6a.71 .71 0 0 1-.7 .8h-4.8a.97 .97 0 0 1-.7-1.4v-.8zM140.8 119.5v3.8h-.5v5.5h.5v3.8M141.1 119.5l.2-2.4h3.7l.2 2.4M141.9 118.7l-.3 3.2-.1-3.2h-.2l-.1 .8M141.9 118.7h2.6M141.9 117.1v1.6M144.5 118.7l.2 3.2 .2-3.2h.1l.1 .8M144.5 117.1v1.6M144.8 119.5h3.5"/>
<path d="M145.5 119.5v3.8h.5v5.5h-.5v3.8M146.6 108.5h2.6a.82 .82 0 0 1 1.2 .6 2.11 2.11 0 0 1-1.7 .3h-2.1M147.6 119.5v3.8h-.5v5.5h.5v3.8M147.9 119.5l.2-2.4h3.7l.2 2.4M148.6 118.7l-.2 3.2-.2-3.2h-.1l-.1 .8M148.6 118.7h2.6M148.6 117.1v1.6M149.7 108.5a.53 .53 0 0 1 .8 .4 .53 .53 0 0 1-.8 .5M151.2 118.7l.3 3.2 .2-3.2h.1l.1 .8M151.2 117.1v1.6M151.6 119.5h3.5M152.2 119.5v3.8h.6v5.5h-.6v3.8"/>
<path d="M154.4 119.5v3.8h-.6v5.5h.6v3.8M154.5 102.1v2.8a.67 .67 0 0 0 .6 1l.3-.3v-3.5M154.5 105.2a.52 .52 0 0 0 .4 .8 .52 .52 0 0 0 .5-.8M154.7 119.5l.2-2.4h3.7l.2 2.4M155.4 118.7l-.2 3.2-.2-3.2h-.1l-.1 .8M155.4 118.7h2.6M155.4 117.1v1.6M158 118.7l.3 3.2 .1-3.2h.2l.1 .8M158 117.1v1.6M158.4 119.5h3.5M159 119.5v3.8h.6v5.5h-.6v3.8M161.2 119.5v3.8h-.5v5.5h.5v3.8"/>
<path d="M161.2 105a.5 .5 0 0 0-.8 .5 .5 .5 0 0 0 .8 .4M161.5 119.5l.2-2.4h3.7l.2 2.4M162.2 118.7l-.2 3.2-.2-3.2h-.2v.8M162.2 118.7h2.7M162.2 117.1v1.6M164.4 105h-3.1a.52 .52 0 0 0-.8 .5 .52 .52 0 0 0 .8 .4h3.1M164.5 104.4l.6-.3h4.8a1 1 0 0 1 .7 1.4v.6a.69 .69 0 0 1-.7 .7h-4.8a1 1 0 0 1-.7-1.3zM164.9 118.7l.2 3.2 .1-3.2h.2l.1 .8M164.9 117.1v1.6M165.2 119.5h3.5M165.8 119.5v3.8h.6v5.5h-.6v3.8M168 119.5v3.8h-.5v5.5h.5v3.8"/>
<path d="M168.3 119.5l.2-2.4h3.7l.2 2.4M169 118.7l-.2 3.2-.2-3.2h-.1l-.1 .8M169 118.7h2.6M169 117.1v1.6M170.6 105h3a.52 .52 0 0 1 .8 .5 .52 .52 0 0 1-.8 .4h-3M171.6 118.7l.3 3.2 .1-3.2h.2l.1 .8M171.6 117.1v1.6M172 119.5h3.4M172.6 119.5v3.8h.5v5.5h-.5v3.8M173.7 105a.5 .5 0 0 1 .8 .5 .5 .5 0 0 1-.8 .4M174.8 119.5v3.8h-.6v5.5h.6v3.8M175.1 119.5l.2-2.4h3.7l.1 2.4h-.3"/>
<path d="M175.8 118.7l-.2 3.2-.2-3.2h-.2v.8M175.8 118.7h2.6M175.8 117.1v1.6M178.4 118.7l.2 3.2 .2-3.2h.2l.1 .8M178.4 117.1v1.6M178.5 106.8a.5 .5 0 0 0-.7 .4 .5 .5 0 0 0 .7 .4M178.8 111.9a.68 .68 0 0 0-1-.1 .68 .68 0 0 0 0 1 .68 .68 0 0 0 1 0M181.4 111.9h-2.8a.53 .53 0 0 0-.8 .4 .53 .53 0 0 0 .8 .5h2.8M181.7 106.8h-3.1a.47 .47 0 0 0-.7 .2 .47 .47 0 0 0 .4 .6h3.4M182 105.9l5.2-.1a1.05 1.05 0 0 1 .7 1.4v.6a.69 .69 0 0 1-.7 .8h-4.8a1 1 0 0 1-.7-1.4v-.8zM182.4 114a.9 .9 0 0 1-1-.3 .9 .9 0 0 1 0-1v-.3a1.69 1.69 0 0 1 .3-1.7l5.8-.1a.9 .9 0 0 1 .7 1.3v.8a.91 .91 0 0 1-.7 1.3h-3.4M182.4 110.6v3.5h1.7v-3.5"/>
<path d="M187.9 106.8h2.8a.71 .71 0 0 1 1 .5 2.11 2.11 0 0 1-1.7 .3h-2.1M188.2 111.9h2.8a.53 .53 0 0 1 .8 .4 .53 .53 0 0 1-.8 .5h-2.8M190.8 111.9a.7 .7 0 0 1 1-.1 .7 .7 0 0 1 0 1 .7 .7 0 0 1-1 0M191 106.8a.52 .52 0 0 1 .8 .4 .52 .52 0 0 1-.8 .4M201.3 112.8a.52 .52 0 0 0-.8 .4 .52 .52 0 0 0 .8 .4M201.3 107.6a.52 .52 0 0 0-.8 .4 .52 .52 0 0 0 .8 .5M201.3 102.5a.52 .52 0 0 0-.8 .4 .52 .52 0 0 0 .8 .4M204.5 102.5h-3.1a.52 .52 0 0 0-.8 .4 .52 .52 0 0 0 .8 .4h3.1M204.5 107.6h-3.1a.52 .52 0 0 0-.8 .4 .52 .52 0 0 0 .8 .5h3.1M204.5 112.8h-3.1a.52 .52 0 0 0-.8 .4 .52 .52 0 0 0 .8 .4h3.1M204.6 101.8l.6-.3h4.8a1 1 0 0 1 .6 1.4v.6a.65 .65 0 0 1-.6 .8h-4.8a1.02 1.02 0 0 1-.7-1.4zM204.6 107l.6-.3h4.8a1 1 0 0 1 .6 1.3v.6a.7 .7 0 0 1-.6 .8h-4.8a1.05 1.05 0 0 1-.7-1.4z"/>
<path d="M204.6 112.1l.4-.3h5a1 1 0 0 1 .6 1.4v.6a.7 .7 0 0 1-.6 .8h-4.8a1.05 1.05 0 0 1-.7-1.4zM210.6 102.5h3.1a.52 .52 0 0 1 .8 .4 .52 .52 0 0 1-.8 .4h-3.1M210.6 107.6h3.1a.47 .47 0 0 1 .7 .2 .47 .47 0 0 1-.3 .7h-3.5M210.6 112.8h3.1a.47 .47 0 0 1 .7 .2 .47 .47 0 0 1-.3 .6h-3.5M213.8 112.8a.5 .5 0 0 1 .8 .4 .5 .5 0 0 1-.8 .4M213.8 107.6a.5 .5 0 0 1 .8 .4 .5 .5 0 0 1-.8 .5M213.8 102.5a.5 .5 0 0 1 .8 .4 .5 .5 0 0 1-.8 .4M218.9 106.6l.4-.2h1.4a.7 .7 0 0 1 .8 .6v4.8a.99 .99 0 0 1-1.4 .7h-.6a.69 .69 0 0 1-.8-.7v-4.9zM219.7 106.4v-3.1a.47 .47 0 0 1 .2-.7 .47 .47 0 0 1 .6 .3v3.5M219.7 112.5v3.1a.52 .52 0 0 0 .4 .8 .52 .52 0 0 0 .4-.8v-3.1M219.7 103.2a.5 .5 0 0 1 .4-.8 .5 .5 0 0 1 .4 .8M219.7 115.7a.5 .5 0 0 0 .4 .8 .5 .5 0 0 0 .4-.8"/>
<path d="M225.6 106.5h1l.6-.6h5.9v2.7h-5.9l-.6-.6h-1zM225.6 110.9h1l.6-.7h5.9v2.8h-5.9l-.6-.6h-1zM225.6 102.2h1l.6-.7h5.9v2.8h-5.9l-.6-.7h-1zM226.6 106.5a.94 .94 0 0 0-1.5 .8 .94 .94 0 0 0 1.5 .7M226.6 102.1a.94 .94 0 0 0-1.5 .8 .94 .94 0 0 0 1.5 .8M226.6 110.8a.94 .94 0 0 0-1.5 .8 .94 .94 0 0 0 1.5 .8M231.2 104.3v1.6M231.2 108.6v1.6M232.9 101.5v-3h26.6v17.5l-26.6 .1v-3.1M232.9 104.3v1.6M232.9 108.6v1.6M53.1 120.3a4.2 4.2 0 0 1 5.6-1v7a4.2 4.2 0 0 1-5.3-.7 4.2 4.2 0 0 1-.3-5.3z"/>
<path d="M93.5 121.3a.52 .52 0 0 0-.8 .5 .52 .52 0 0 0 .8 .4M96.7 121.3h-3.1a.5 .5 0 0 0-.6 .2 .5 .5 0 0 0 .1 .7h3.6M96.9 120.6l.3-.2h5a1.05 1.05 0 0 1 .7 1.4v.6a.72 .72 0 0 1-.7 .7h-4.8a1 1 0 0 1-.7-1.3v-.8zM102.9 121.3h3a.5 .5 0 0 1 .8 .5 .5 .5 0 0 1-.8 .4h-3M106 121.3a.52 .52 0 0 1 .8 .5 .52 .52 0 0 1-.8 .4M121.2 121.9h3.1M121.6 124.8l.1 .2M121.6 124.8v2.5M121.6 127.3h2.4M121.6 124.8h2.4M121.7 125v2.1M121.7 125h2.1"/>
<path d="M121.7 127.1l-.1 .2M122.3 126.5h.9M122.3 125.6h.9M122.3 125.6v.9M123.2 126.5l.8 .8M123.2 125.6v.9M123.8 125.1h-2l.5 .5M123.8 125.1v1.9h-2l.5-.5M123.8 125.1l-.6 .5M123.8 125v2.1h-2.1M124 124.8v2.5M124 124.8l-.2 .2"/>
<path d="M125.1 123h2.1M125.1 129.1h2.1M128 121.9h3.1M128.3 127.3h2.5M128.3 124.8h2.5M128.3 124.8v2.5M128.3 124.8l.3 .2M128.6 125v2.1h2M128.6 125h2M128.6 125.1h2l-.6 .5M128.6 125.1v1.9h2l-.6-.5M128.6 125.1l.5 .5"/>
<path d="M129.1 126.5h.9M129.1 125.6h.9M129.1 125.6v.9M129.1 126.5l-.8 .8M130 125.6v.9M130.6 125v2.1M130.6 127.1l.2 .2M130.8 124.8l-.2 .2M130.8 124.8v2.5M131.9 123h2.1M131.9 129.1h2.1M134.8 121.9h3.1"/>
<path d="M135.1 124.8l.2 .2M135.1 127.3h2.5M135.1 124.8h2.5M135.1 124.8v2.5M135.3 127.1l-.2 .2M135.3 125v2.1M135.3 125h2.1M135.4 125.1h1.9l-.5 .5M135.4 125.1l.5 .5M135.4 127h1.9M135.4 125.1v1.9M135.9 126.5h.9"/>
<path d="M135.9 125.6v.9M135.9 125.6h.9M135.9 126.5l-.5 .5M136.8 125.6v.9M136.8 126.5l.8 .8M137.4 125v2.1h-2.1M137.6 124.8v2.5M137.6 124.8l-.2 .2M138.6 123h2.2M138.6 129.1h2.2M141.6 121.9h3.1M141.9 127.3h2.5"/>
<path d="M141.9 124.8h2.5M141.9 124.8v2.5M141.9 124.8l.2 .2M142.1 125v2.1h2.1M142.1 125h2.1M142.2 125.1h1.9M142.2 125.1v1.9h1.9M142.2 125.1l.5 .5M142.7 126.5h.9M142.7 125.6h.9M142.7 125.6v.9M142.7 126.5l-.8 .8"/>
<path d="M143.6 126.5l.5 .5M143.6 125.6v.9M144.1 125.1v1.9M144.1 125.1l-.5 .5M144.2 125v2.1M144.2 127.1l.2 .2M144.4 124.8l-.2 .2M144.4 124.8v2.5M145.5 123h2.1M145.5 129.1h2.1M148.4 121.9h3.1M148.7 124.8l.2 .2"/>
<path d="M148.7 127.3h2.5M148.7 124.8h2.5M148.7 124.8v2.5M148.9 125h2.1M148.9 127.1l-.2 .2M148.9 125v2.1M149 125.1h1.9l-.5 .5M149 127h1.9M149 125.1v1.9M149 125.1l.5 .5M149.5 126.5h.9M149.5 125.6h.9"/>
<path d="M149.5 125.6v.9M149.5 126.5l-.5 .5M150.4 126.5l.8 .8M150.4 125.6v.9M151 125v2.1h-2.1M151.2 124.8v2.5M151.2 124.8l-.2 .2M152.2 123h2.2M152.2 129.1h2.2M155.2 121.9h3.1M155.5 127.3h2.5M155.5 124.8h2.5"/>
<path d="M155.5 124.8v2.5M155.5 124.8l.2 .2M155.7 125v2.1h2.1v-2.1M155.7 125h2.1M155.8 125.1h1.9M155.8 125.1v1.9h1.9v-1.9M155.8 125.1l.5 .5M156.3 125.6v.9M156.3 126.5h.9M156.3 125.6h.9M156.3 126.5l-.8 .8M157.2 126.5l.8 .8"/>
<path d="M157.2 125.6v.9M157.7 125.1l-.5 .5M158 124.8v2.5M158 124.8l-.2 .2M159 123h2.2M159 129.1h2.2M162 121.9h3.1M162.3 127.3h2.4M162.3 124.8h2.4M162.3 124.8v2.5M162.3 124.8l.2 .2M162.5 125v2.1h2.1"/>
<path d="M162.5 125h2.1M162.6 125.1h1.9M162.6 125.1v1.9h1.9M162.6 125.1l.5 .5M163.1 126.5h.9M163.1 125.6h.9M163.1 126.5l-.8 .8M163.1 125.6v.9M164 126.5l.5 .5M164 125.6v.9M164.5 125.1v1.9M164.5 125.1l-.5 .5"/>
<path d="M164.6 125v2.1M164.6 127.1l.1 .2M164.7 124.8l-.1 .2M164.7 124.8v2.5M165.8 123h2.2M165.8 129.1h2.2M168.8 121.9h3.1M169.1 127.3h2.5M169.1 124.8h2.5M169.1 124.8v2.5M169.1 124.8l.2 .2M169.3 125v2.1h2v-2.1"/>
<path d="M169.3 125h2M169.3 125.1h2M169.3 125.1v1.9h2v-1.9M169.3 125.1l.6 .5M169.9 126.5h.9M169.9 125.6h.9M169.9 125.6v.9M169.9 126.5l-.8 .8M170.8 125.6v.9M170.8 126.5l.8 .8M171.3 125.1l-.5 .5M171.6 124.8v2.5"/>
<path d="M171.6 124.8l-.3 .2M172.6 123h2.2M172.6 129.1h2.2M175.6 121.9h3M175.9 127.3h2.4M175.9 124.8h2.4M175.9 124.8v2.5M175.9 124.8l.2 .2M176.1 125v2.1h2.1M176.1 125h2.1M176.1 127h2M176.7 126.5h.9"/>
<path d="M176.7 125.6h.9M176.7 125.6v.9M176.7 126.5l-.8 .8M177.6 126.5l.5 .5M177.6 125.6v.9M178.1 125.1h-2l.6 .5M178.1 125.1l-.5 .5M178.1 125.1v1.9M178.2 125v2.1M178.2 127.1l.1 .2M178.3 124.8l-.1 .2M178.3 124.8v2.5"/>
<path d="M185.6 128.1a.85 .85 0 0 1 1.2 .1 .85 .85 0 0 1-.1 1.2 1.04 1.04 0 0 1-.1 1.8 1.04 1.04 0 0 1-1.5-.9h.2a.78 .78 0 0 0 1 .7 .78 .78 0 0 0 .6-1l-.9-.4v-.3l.5-.1 .3-.4a.68 .68 0 0 0-.7-.5 .68 .68 0 0 0-.6 .5h-.3zM188.2 128h.6v3.2h-.3v-2.9h-.5zM190.3 128.3a1.03 1.03 0 0 1 1.2-.3 1.03 1.03 0 0 1 .6 1 1.96 1.96 0 0 1-.8 2.2 1.03 1.03 0 0 1-1.3-1 2.66 2.66 0 0 1 .3-1.9zM190.5 128.5l.5-.2 .4 .1a1.84 1.84 0 0 1-.1 2.5h-.3a.94 .94 0 0 1-.7-1.3zM193.9 128.8v1.3h-.9zM194.1 127.9l.1 2.2h.4v.3h-.4v.8h-.3v-.8h-1.5zM194.8 129.8h1.3v.3h-1.3zM197 128h.6v3.2h-.3v-2.9h-.5zM199.2 128.5l.6-.2 .4 .1a1.88 1.88 0 0 1-.1 2.5h-.3a.98 .98 0 0 1-.8-1.3zM199.3 128.1l.2-.1a1.06 1.06 0 0 1 1.4 1 1.96 1.96 0 0 1-.8 2.2 1.03 1.03 0 0 1-1.3-1 2.32 2.32 0 0 1 .5-2.1zM201.2 129.8h1.2v.3h-1.2zM203 128.3a1.03 1.03 0 0 1 1.2-.3 1.03 1.03 0 0 1 .6 1 1.96 1.96 0 0 1-.8 2.2 1.03 1.03 0 0 1-1.3-1 2.66 2.66 0 0 1 .3-1.9z"/>
<path d="M203.2 128.5l.5-.2 .4 .1a1.84 1.84 0 0 1-.1 2.5h-.3a.94 .94 0 0 1-.7-1.3zM205.8 128h.6v3.2h-.3v-2.9h-.5zM207.5 129.8h1.3v.3h-1.3zM209.3 128a2.53 2.53 0 0 1 2.4 .8 1.58 1.58 0 0 1-1.4 2.4h-1zM209.6 128.3h.2a1.38 1.38 0 0 1 1.5 .4 1.38 1.38 0 0 1 .2 1.6 1.59 1.59 0 0 1-1.9 .6zM48.8 175.3h5.9v2.8h-5.9M49.1 178.1v7.3h.9v-7.3M50 168.8v6.5M50 169.7h6.4M50.6 168.8v.9M56.6 168.8h-6.6a.84 .84 0 0 0-.9 .8v5.7M59.3 174.6h.1"/>
<path d="M72.1 172.5h10.8v2.1h-25.7l-.8-5.4 .8-2.2h13.2l1.7 1.7v5.9M49.1 184.2h.9"/>
<circle cx="32.4" cy="33.5" r="2.9"/>
<circle cx="203" cy="32.6" r="2.4"/>
<circle cx="224.4" cy="33.5" r="2.91"/>
<circle cx="218.4" cy="57.5" r="2.39"/>
<circle cx="218.4" cy="75" r="2.39"/>
<circle cx="218.4" cy="66.3" r="2.39"/>
<circle cx="254.7" cy="88.6" r="3.2"/>
<circle cx="254.7" cy="107.3" r="3.2"/>
<circle cx="32.4" cy="131.2" r="2.91"/>
<circle cx="224.4" cy="131.2" r="2.92"/>
</g>
<path d="M48.8 175.3v2.8" fill="none" stroke="#000" stroke-width=".21"/>
<g font-size="8.5" fill="#191924">
<text x="108.6" y="40.4">+</text>
<text x="162.9" y="40.4">+</text>
</g>
<g font-size="7.1" fill="#191924">
<text x="107.3" y="57.9">40</text>
<text x="160.2" y="57.9">40</text>
<text x="172.1" y="94.9">46</text>
</g>
<g font-size="7.1">
<text x="216.5" y="173.5">CONTROL BOARD</text>
<text x="229.5" y="180.6">ASSEMBLY</text>
<text x="237.9" y="192">01</text>
<text x="278.7" y="192">0</text>
</g>
<g font-size="4.7" fill="#191924">
<text x="25.4" y="151.3">1</text>
<text x="56.5" y="154.2">DETAIL A</text>
</g>
<g font-size="4.2" fill="#191924">
<text x="54.3" y="20.6">14</text>
<text x="213.1" y="21.2">13</text>
<text x="69.7" y="43.3">PL3</text>
<text x="196.6" y="43.3">PL2</text>
<text x="216.6" y="42.3">PL1</text>
<text x="50.1" y="53.5">20</text>
<text x="221.5" y="50.3">1</text>
<text x="237.7" y="52.5">12</text>
<text x="68.3" y="63">19</text>
<text x="196.8" y="63.4" transform="rotate(-90 196.8 63.4)">37</text>
<text x="253.6" y="66.8">SEE DETAIL A</text>
<text x="36.4" y="75.3">7</text>
<text x="51.1" y="76.9">22</text>
<text x="68.4" y="81.9">6</text>
<text x="203.2" y="80.5">26</text>
<text x="47.2" y="89.8">22</text>
<text x="80.5" y="85.6">21</text>
<text x="142.8" y="94.8">5</text>
<text x="239.7" y="90.7">8</text>
<text x="68.9" y="99.9">20</text>
<text x="79.7" y="96.7">43</text>
<text x="142.6" y="101.7">39</text>
<text x="17.9" y="106.9">16</text>
<text x="113.2" y="112.5">21</text>
<text x="185.3" y="113.7">4</text>
<text x="238.5" y="109.6">18</text>
<text x="80.7" y="116.5">19</text>
<text x="96.9" y="117.9">6</text>
<text x="146.5" y="116.4">PL4</text>
<text x="53.1" y="124.2">19</text>
<text x="121.7" y="136.6">9</text>
<text x="176" y="136.6">1</text>
<text x="86.6" y="151.2">15</text>
</g>
<g font-size="3.5" fill="#191924">
<text x="194.5" y="23.7">1</text>
<text x="71" y="26.1">1</text>
<text x="34.9" y="83.5">PL5</text>
<text x="39.7" y="86.8">6</text>
<text x="39.7" y="95.7">4</text>
<text x="39.7" y="91.6">5</text>
<text x="164.6" y="94.6" transform="rotate(-90 164.6 94.6)">42</text>
<text x="190.4" y="93.1" transform="rotate(-90 190.4 93.1)">41</text>
<text x="196.4" y="93.3" transform="rotate(-90 196.4 93.3)">41</text>
<text x="39.7" y="100.3">3</text>
<text x="39.7" y="104.7">2</text>
<text x="39.7" y="109">1</text>
</g>
<g font-size="3.1" fill="#191924">
<text x="63.2" y="159.6">4.25</text>
<text x="32.7" y="162.1">3.82</text>
<text x="91.5" y="186.1">0.40</text>
</g>
<g font-size="2.8" fill="#191924">
<text x="37.2" y="50">35</text>
<text x="37.2" y="56.5">31</text>
<text x="83.2" y="57" transform="rotate(-90 83.2 57)">25</text>
<text x="54.6" y="61.1">27</text>
<text x="56.2" y="65.3">25</text>
<text x="66.5" y="71.6">25</text>
<text x="47.1" y="76.5" transform="rotate(-90 47.1 76.5)">35</text>
<text x="66.5" y="76.4">27</text>
<text x="66.5" y="86.2">32</text>
<text x="141" y="84.6">34</text>
<text x="141.1" y="89.2">31</text>
<text x="220.2" y="92.3" transform="rotate(-90 220.2 92.3)">25</text>
<text x="54.5" y="101.2">32</text>
<text x="54.5" y="96.2">25</text>
<text x="84.4" y="101.3">33</text>
<text x="127.2" y="101.2">30</text>
<text x="155.9" y="100.5" transform="rotate(-90 155.9 100.5)">29</text>
<text x="54.5" y="106.5">25</text>
<text x="166" y="106.5">28</text>
<text x="206.2" y="103.8">38</text>
<text x="98.3" y="112.4">32</text>
<text x="142" y="109.9">27</text>
<text x="183.4" y="108.1">25</text>
<text x="206.2" y="108.9">29</text>
<text x="221.2" y="111" transform="rotate(-90 221.2 111)">25</text>
<text x="73.5" y="115.3" transform="rotate(-90 73.5 115.3)">32</text>
<text x="206.2" y="114.1">27</text>
<text x="98.3" y="122.7">36</text>
</g>
<g font-size="2.8">
<text x="184.8" y="198.6">A4</text>
<text x="232.2" y="198.6">6:3.5</text>
<text x="271.5" y="198.6">1 OF 1</text>
</g>
<text font-size="2.1" fill="#191924" x="178.6" y="75.7">41</text>
<g font-size="2">
<text x="207.1" y="164.9">Title:</text>
<text x="207" y="185.5">DWG NO:</text>
<text x="275.3" y="185.5">REV:</text>
<text x="162.7" y="198.6">SHEET SIZE:</text>
<text x="207" y="198.6">SHEET SCALE:</text>
<text x="251.2" y="198.6">SHEET NUMBER:</text>
</g>
</svg>
